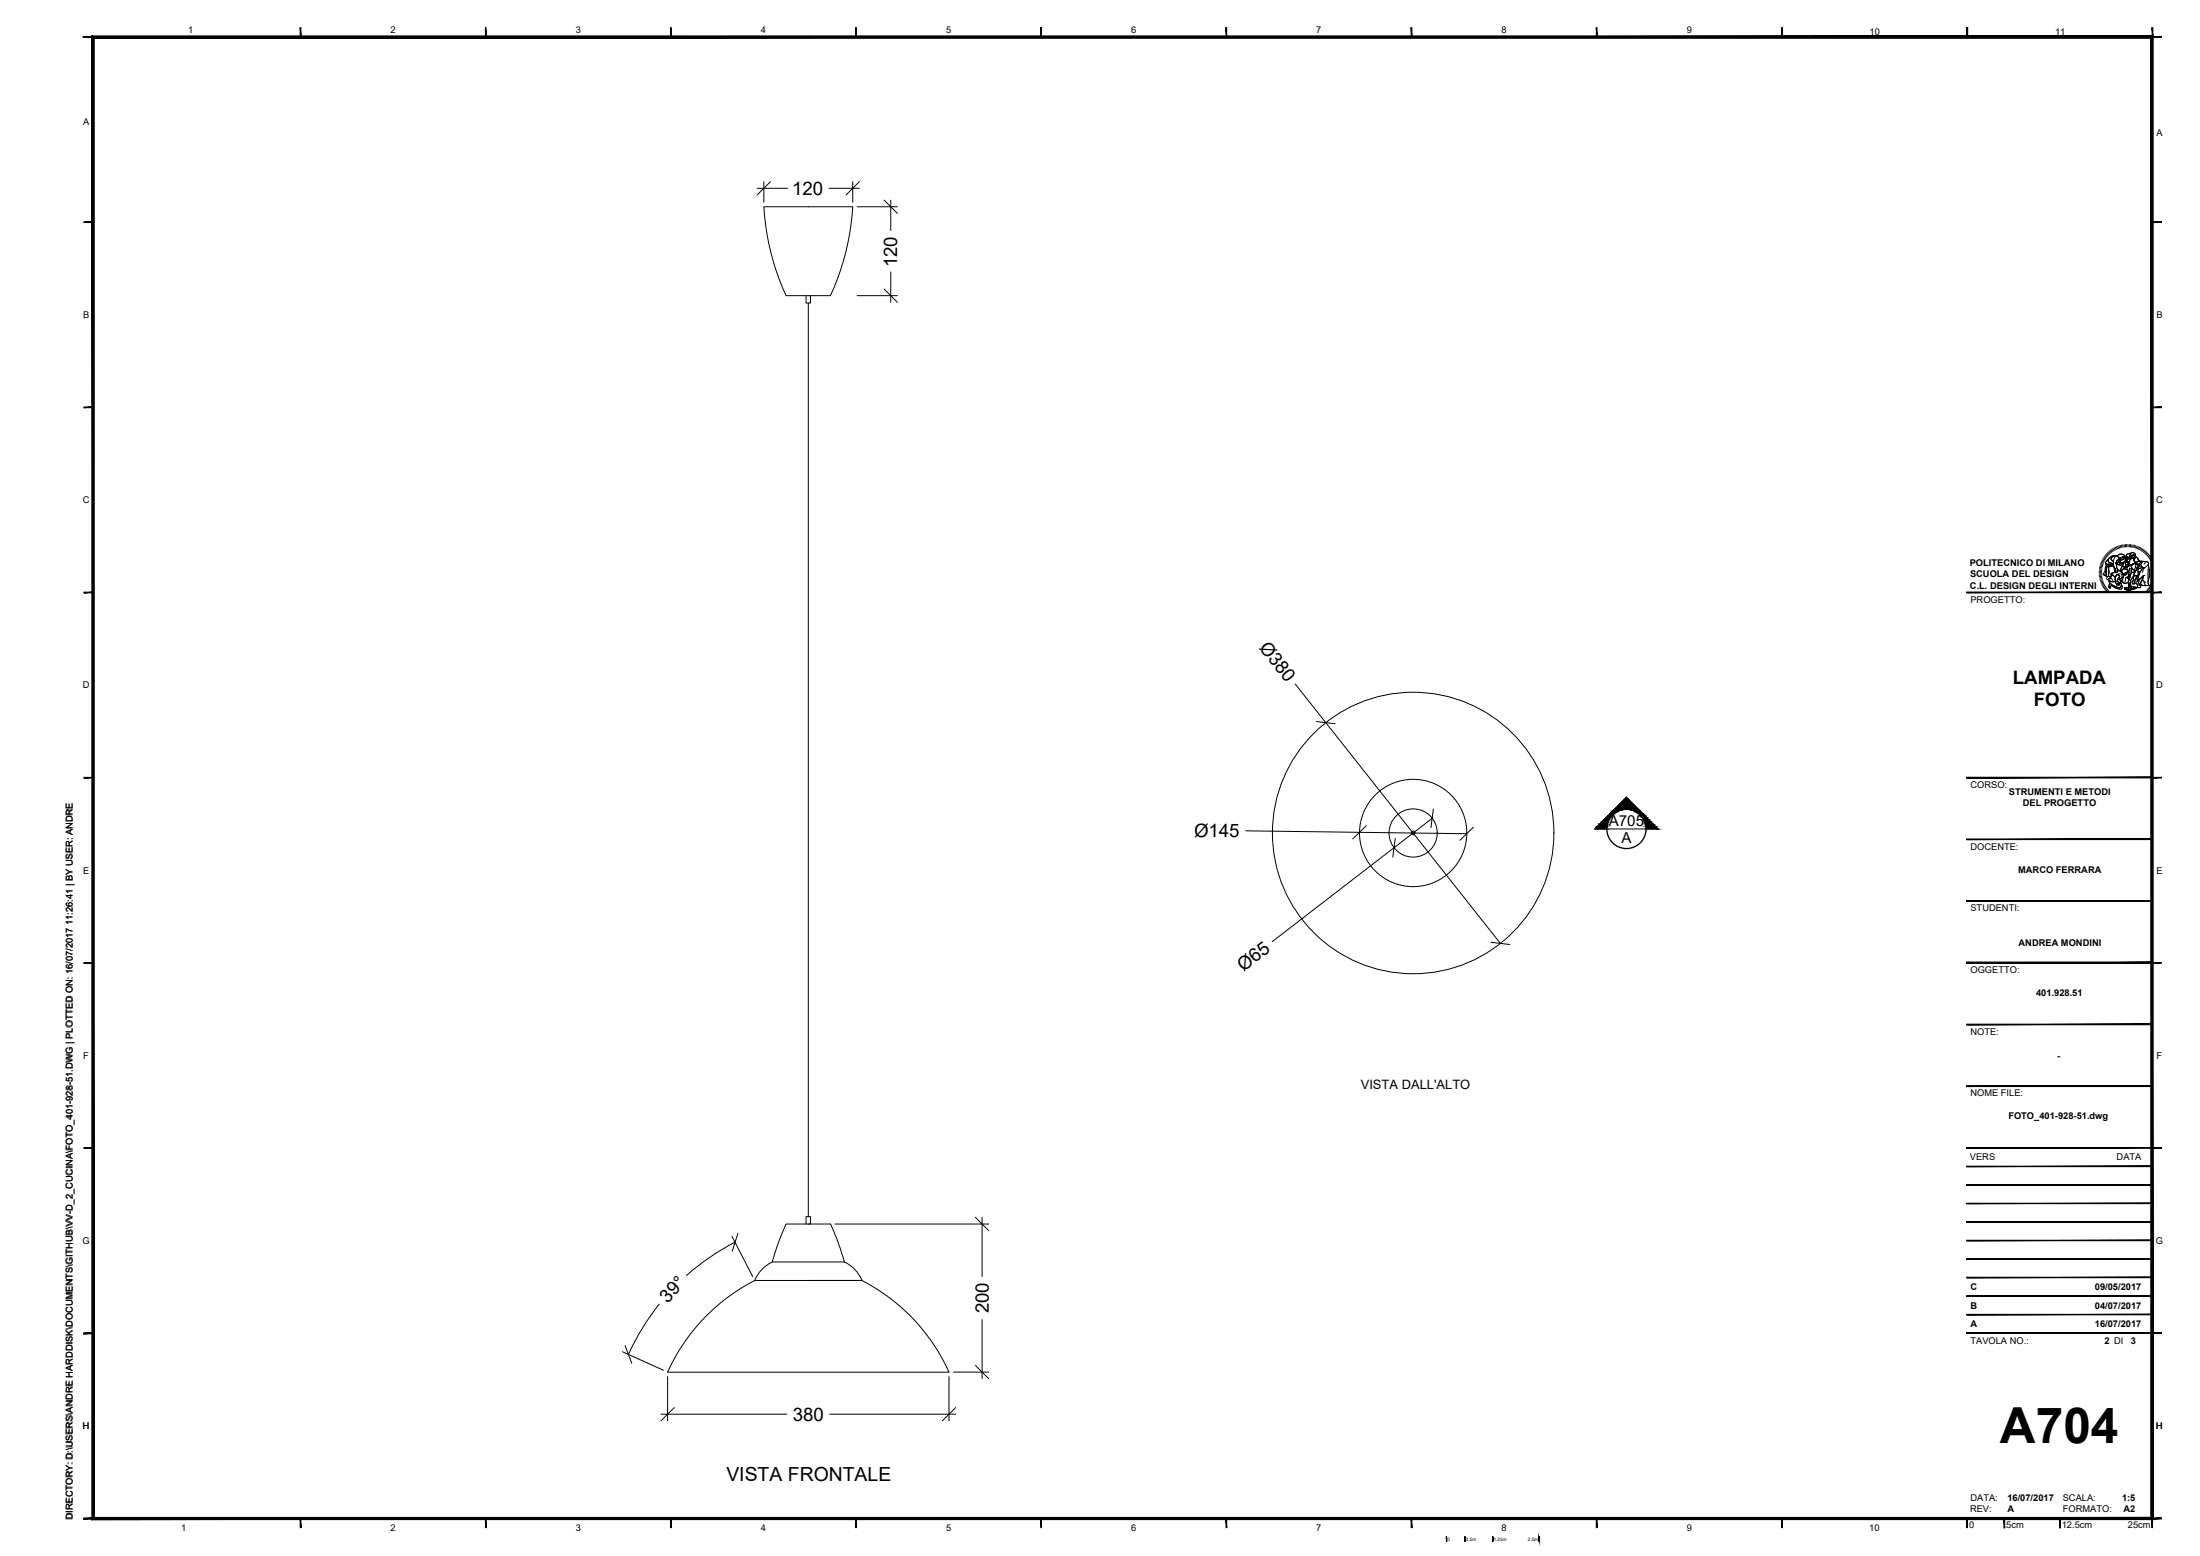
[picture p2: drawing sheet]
<svg xmlns="http://www.w3.org/2000/svg" width="594mm" height="420mm" viewBox="0 0 594 420" stroke-linecap="round" stroke-linejoin="round" font-family="sans-serif">
<!-- layer: Layer1 -->
<g fill="none" stroke="#000" stroke-width=".27">
<path d="M206.3 55.8h24a66.8 66.8 0 0 1-6 24h-12a67.4 67.4 0 0 1-6-24zM217.7 79.8v2h1.2v-2M218.3 81.8v246.7M212.3 330.5h12l2.1 5.1 1.6 5.2h-19.5l2.1-6.3zM217.7 330.5v-2h1.2v2h-.6M203.8 345.8h28.9h-14.4M208.6 340.8a9.4 9.4 0 0 0-4.8 5M228 340.8a9.4 9.4 0 0 1 4.8 5 51.8 51.8 0 0 1 23.5 24.7h-76a51.8 51.8 0 0 1 23.5-24.7"/>
<circle cx="381.6" cy="224.9" r="38"/>
<circle cx="381.6" cy="224.9" r="14.5"/>
<circle cx="381.6" cy="224.9" r="6.5"/>
<circle cx="381.6" cy="224.9" r=".5"/>
</g>
<!-- layer: G-ANNO-LOGO -->
<g fill="none" stroke="#000" stroke-width=".27">
<path d="M566.8 154.3h.7M566.8 154.6h.7M566.9 153.9l.7 .1M566.9 153.6l.7 .1M567 153.2l.6 .2M567.1 152.9l.6 .1M567.1 152.5l.7 .2M567.2 152.2l.7 .2M567.4 151.8l.6 .3M567.5 151.5l.6 .3M567.5 155h-.7M567.5 155.3h-.6"/>
<path d="M567.6 155.6l-.7 .1M567.6 155.9l-.6 .2M567.7 151.2l.6 .3M567.7 156.3l-.7 .1M567.8 156.6l-.7 .1M567.8 150.9l.6 .3M567.9 156.9l-.7 .2M568 157.2l-.6 .2M568 150.6l.6 .3M568.1 157.5l-.6 .3M568.2 150.3l.6 .4M568.3 157.8l-.7 .3"/>
<path d="M568.4 158.1l-.6 .3M568.4 150l.6 .4M568.6 158.3l-.6 .4M568.7 149.7l.5 .5M568.7 152.3h.8a.75 .75 0 0 0 1.2-.1v.2a.33 .33 0 0 1 0 .4 .33 .33 0 0 1-.5 .1l-1.4-.2zM568.7 152.3l.1 .4M568.7 158.6l-.5 .4M568.9 149.4l.5 .5M568.9 152.8l-.6 2.3a.22 .22 0 0 0-.1 .3 .22 .22 0 0 0 .4 .1M568.9 158.9l-.5 .4M569 151.3l.4-.3-.1 .6 .2 .2 1.1 .4a.67 .67 0 0 1-1.1 .1 .61 .61 0 0 1-.9-.4zM569.2 152.8l.4 .1-.2 .6v2.1l-.3 .1-.5-.3 .2-.6 .1-1.5z"/>
<path d="M569.2 149.2l.4 .5M569.2 159.1l-.6 .5M569.2 152.8l-.3 .5-.1 1.6-.2 .6 .7 .2M569.3 151l-.5 .6a.42 .42 0 0 0-.2 .5 .42 .42 0 0 0 .5 .3l.4-.1a.72 .72 0 0 0 1.1-.1h.1M569.4 159.4l-.5 .4M569.4 148.9l.4 .6M569.4 156.4l.2 .4 .4 .2 1.2-.1M569.5 150.8l.6-.6 1.3-.1a.98 .98 0 0 0-1.3 1l.6 .3-.1 .9-1.2-.6zM569.6 156.8l.9 .3a.62 .62 0 0 1 1 .4l.1 .4 .2-.2 .2 .4-.1-.6 .3 .4-.1-.4 .4 .1-.8-.6 .3-.8 .4 .2 .5 1.5a.76 .76 0 0 1-1.1 .7l-1.7-.8-.5-.5zM569.6 156.8v.5l.7 .6 2 1M569.6 159.6l-.5 .5M569.6 152.9h.6a.88 .88 0 0 1 1 .7l.1 .9-.5 .2a.45 .45 0 0 0-.6 .1 .45 .45 0 0 0 .1 .6l-.2 .1a.39 .39 0 0 1-.3 .3 .39 .39 0 0 1-.4-.3v-2z"/>
<path d="M569.6 152.9l-.2 .6v2.1M569.7 148.7l.4 .5M569.7 157.4l.8 .7 1.2 .5a.81 .81 0 0 0 1.1-.5l.3 .2a.66 .66 0 0 1-.3 .8 .66 .66 0 0 1-.8-.1l-1.3-.6a.48 .48 0 0 0-.5-.3 .48 .48 0 0 0-.4 .4l.2 .1-.1 .2h-.3a.86 .86 0 0 1 0-1.2zM569.7 157.4l-.1 .3a.76 .76 0 0 0 0 1.1h.3l-.1-.5a.97 .97 0 0 1 1.3 .4l.6 .2a.85 .85 0 0 0 1.4-.1l-.2-.8M569.8 159.8l-.4 .5M569.9 155.9l-.3-.2a.44 .44 0 0 0-.7 .2 .44 .44 0 0 0 .3 .6l.5-.4 .4 .1 .5 .5M570 148.5l.4 .5M570 155.6l.5-.3a1.12 1.12 0 0 1 .6 1.7l-.8 .1a.72 .72 0 0 1-.9-.8l.6-.2zM570.1 154.9l1.2-.4 .3 .1 .2-.4 .5-.1 .7 .3 .4 .7a1.12 1.12 0 0 1-1.4 1.1l.1-.3a.33 .33 0 0 0 .3-.4 .33 .33 0 0 0-.4-.3h-.3l-.5 .7-.7-.6a.29 .29 0 0 1-.4 0 .29 .29 0 0 1 0-.4zM570.3 150.5l.4-.3a.82 .82 0 0 1 1.3 .2 .82 .82 0 0 1-.4 1.2 .91 .91 0 0 0 0 1.2 1 1 0 0 0 .7 1.3l-.5 .1-.2 .4-.3-.2 .1-.4-.7-1.5v-1.1a.54 .54 0 0 1-.6-.3 .54 .54 0 0 1 .2-.6zM570.3 148.3l.3 .6M570.4 155.2l.8 .7"/>
<path d="M570.5 155.3a.6 .6 0 0 0-.5 .8M570.5 148.1l.4 .6M570.7 152.8h-1.5a.58 .58 0 0 0-.6 .2 .58 .58 0 0 0-.1 .6l-.1 .6-.5 .8 .3 .3M570.9 147.9l.3 .6M570.9 153.2l.2 1.4M571.1 150.4l-.4 1.1 .1 1.4 .4 .7 .1 .8 .2 .2h.2l.2-.5h.4l-.1-.1a1 1 0 0 1-.7-1.4 1.23 1.23 0 0 1 .5-1.6 .75 .75 0 0 0-.1-.7 .75 .75 0 0 0-.8-.2l-1 .1-.7 .7-.1 .6 .2 .3 1.1 .4M571.2 147.8l.3 .6M571.3 154.5l-.5 .2a.45 .45 0 0 0-.6 .1 .45 .45 0 0 0 .1 .6M571.4 150.1a.98 .98 0 0 0-1.3 1l.6 .3M571.5 147.6l.3 .6M571.6 151.5l.4-.3 .6-.2-.1 .6-1.2 .5zM571.6 155.2a.5 .5 0 0 1 .6 .1 .5 .5 0 0 1 .1 .5l-.2 .1-.4 1.1 .8 .6-.4-.1 .1 .4-.3-.4 .1 .6-.2-.4-.2 .2-.1-.4a2.04 2.04 0 0 1 .1-2.3z"/>
<path d="M571.6 155.2a.44 .44 0 0 1 .6 .1 .44 .44 0 0 1 0 .6l-.5 1.1 .8 .7-.4-.2 .1 .4-.3-.4 .1 .6-.2-.4-.2 .2-.1-.4a2.04 2.04 0 0 1 .1-2.3zM571.6 152l.8-.3 .3 .2a.33 .33 0 0 0-.4 .2 .33 .33 0 0 0 .2 .4h-.6zM571.6 152l.2 .4 .7 .1M571.8 150.2l.6-.6 .8 .1 .5 .3a.26 .26 0 0 1 .1 .4 .26 .26 0 0 1-.4-.1l-.2-.1-.6 .5-.5-.2M571.8 147.5l.3 .6M571.9 149.9l1.1-.3 .8 .5-.1 .4-.5-.3-.5 .5-.5-.1a.36 .36 0 0 1-.3-.2 .36 .36 0 0 1 0-.4zM572.1 150.5l.6 .2 .6-.5 .3 .3-.2 .5-.4 .2-.4-.2-.6 .2zM572.2 147.4l.2 .6M572.3 154.1l.6 .2 .4 .6 .1 .7-.4 .4M572.4 156.4l.5 1.6-.4 .6h-.6M572.4 152h.8l-.2 .1-.1 .5a.4 .4 0 0 1-.5-.1 .4 .4 0 0 1 0-.5zM572.4 151.7l.3 .2"/>
<path d="M572.5 151.4v.2l-1.1 .5M572.5 154.9l-.8 .2M572.5 147.3l.2 .6M572.6 151.1l-.4 .5M572.7 154.6l.7 .5M572.8 152a.37 .37 0 0 0-.5 .4 .37 .37 0 0 0 .6 .2l.1-.5 .2-.1-.6 .1M572.8 155.1a.7 .7 0 0 1 .2 .9 .7 .7 0 0 1-1 .2M572.9 154l.6-.4h.6l.5 .4a.29 .29 0 0 1 .2 .5 .29 .29 0 0 1-.5 0l-1.1 .5zM572.9 156.9l.8 .7M572.9 154.3v-.3l.6-.4 .9 .2 .2 .3a.24 .24 0 0 1 .2 .3 .24 .24 0 0 1-.3 .2l-1.2 .3M572.9 147.2l.1 .6M573.1 151v.1"/>
<path d="M573.2 150.6l.1 .1M573.2 156.3v.9M573.2 152.9a1.24 1.24 0 0 0-.5 1.3M573.2 147.1l.1 .7M573.2 150.7h.1M573.3 154.9l1.2-.4-.2 .5-.4 .3-.5-.2zM573.3 154.9l.6 .4 .4-.3 .1-.4a.29 .29 0 0 0 .3-.2 .29 .29 0 0 0-.1-.3l-.2-.3-1-.2-.5 .7-.2-.1 .2-1.1 .3-.2 .2 .2h1.1l.5-.4v-.3l.6 .2 .1 1.1a.57 .57 0 0 0-.1 .9l-.3 .6-.5 .3-.1 .4h-.4l.6 .2-.1 .4 .2-.2-.1 .3a.74 .74 0 0 1-.7 .9l-.5 .1-.8-.7 .3-.6 .2-1.1M573.3 155.7l-.3 1-.4 .4M573.6 150.8l.8-.1v-.1l.1 .1a.33 .33 0 0 1-.1 .4 .33 .33 0 0 1-.4-.1zM573.6 150.5l-.2 .5-.4 .2-.4-.2-.6 .2M573.6 147.1l.1 .6M573.6 151.6l.7-.2 .3 .2 .4 .9-.2 .3a.24 .24 0 0 1-.2-.2 .24 .24 0 0 1 .2-.2l-.1-.5-.4-.4a.43 .43 0 0 0-.5 .2 .43 .43 0 0 0 .2 .6v.8h-.6l-.3-.3z"/>
<path d="M573.7 158.8l1.9-.5 1.2 .3-2 .6zM573.7 158.8l1.1 .4v.3l-1.1-.4zM573.9 151.6l.4-.1 .4 .4v.8l-.2 .4h-.5zM573.9 147l.1 .7M574 150.6a.39 .39 0 0 1 .5-.3 .39 .39 0 0 1 .2 .6h-.1M574 155.1h.1M574 150.4a.42 .42 0 0 1 .6 0 .42 .42 0 0 1 .1 .5l-.3-.3v.1l-.4-.1zM574 156l-.3 1.6 1-.2M574.1 154.7l.1 .1M574.1 155h.1M574.1 154.8h.1M574.2 151.8h.1"/>
<path d="M574.3 151.8l-.2 .1M574.3 147v.7M574.4 150.7l-.3-.1-.5 .2 .6 .3 .4-.1-.2-.4v.2M574.4 155.8l.3 .1 .2-.6 .4-.1-.5 1.3 .1-.4h-.3zM574.4 153.1v.7M574.5 154.6l-.2 .4-.4 .3-.5-.3M574.5 151.6l.2 .3-.1 .1M574.6 151.8l-.3-.3a.46 .46 0 0 0-.5 .3 .46 .46 0 0 0 .2 .5 .46 .46 0 0 1 0 .7 .46 .46 0 0 1-.7 0 .46 .46 0 0 1 .1-.6l.4-.9 .5-.1 .5 .5 .2 .8-.3 .1-.1-.3M574.6 147v.7M574.7 152.1l-.2 .1M574.7 152a.41 .41 0 0 1-.1 .5 .41 .41 0 0 1-.5 0l-.1-.1M574.7 152.8l-.2 .2-.5 .1"/>
<path d="M574.8 159.2l2-.6v.3l-2 .6zM574.8 159.2v.3M574.8 150.8l.2-.1 .1 .4-.2 .9M574.9 155.4h.1M574.9 156l-.1 .5 .2-.2M574.9 150.4l.1 .4M575 152.4l-.2-.5 .3-.7-.4-.7a.51 .51 0 0 1-.5-.6 .51 .51 0 0 1 .7-.4 .26 .26 0 0 1 .4 0 .26 .26 0 0 1-.1 .4v1.1l.2-.1v-.4a.41 .41 0 0 0 .3 .3 .41 .41 0 0 0 .5-.1l-.1 .6 .1 .1 .1-.2 .4 .7-1.1 .7M575 147v.7M575 155.7l-.1 .3-.1-.3M575.1 153.4l-.2 1.3M575.1 152.6l.4 .2M575.1 157.4h.2l.1 1-.2-.5-.4 .7z"/>
<path d="M575.2 154.6l-.4 .3v.5M575.3 155.2l-.4 .1-.2 .6h-.4l.5 .2M575.3 153.5l-.4 .8M575.4 147l-.1 .7M575.4 149.5h-.6a.57 .57 0 0 0-.5 .7M575.5 150.5l.2 .3 .5-.1M575.5 149.3h.7l.4 .4v.8l-.4 .9v-.7l.2-.5-.2-.5-.6 .2-.2 1-.2 .1-.1-.9zM575.5 149.3l.6-.1 .5 .5v.8l-.4 .9v-.7l.2-.5-.2-.5-.6 .2-.2 1-.2 .1-.1-.9zM575.6 152.6l.9-.5 .6 .2a.46 .46 0 0 1 .5 .2 .46 .46 0 0 1 0 .6l-.8 .9-.5 .1-.7-.8zM575.6 154.6l.9-.1-.4 1-.7 1.2v.6l-.3 .1-.2 .6-.2-.9zM575.6 150.2l.2 .1M575.6 154.6l-.9 2.5 .2 .9-.1 .9 .4-1 .3 .9-.2-1.4-.4 .6"/>
<path d="M575.6 149.9l.6-.2 .2 .5-.2 .5a.46 .46 0 0 1-.7-.1 .46 .46 0 0 1 .1-.7zM575.7 150.7h.1M575.7 153.6v.1a.57 .57 0 0 0-.1 .9l1-.2 .4-.6M575.7 147.1l-.1 .7M575.7 150.3h.1M575.8 150.6h.1M576.1 147.2l-.2 .6M576.1 150.4l.2 .1M576.1 155.5l.8-.1-.5 1.8a.29 .29 0 0 1 .1 .4 .29 .29 0 0 1-.4 .1l-.3-.3zM576.1 150.4v.1M576.3 151.2l.4 .7M576.4 153.7h.1"/>
<path d="M576.4 152.1l1-.5h.9l-.7 .9zM576.4 147.2l-.2 .7M576.5 154.5l-.4 1-.7 1.2-.1 .8M576.5 153.6l-.3 .1M576.6 150.2l.5 .4 .7 .9a1.08 1.08 0 0 1-1.4 .1zM576.6 150.2l.6 .5 .3 .5M576.6 153.9l-.1 .1M576.7 147.3l-.1 .7M576.8 158.6v.3l-2 .6-1.1-.4v-.3l1.1 .4 2-.6-1.2-.2-1.9 .4M576.9 155.4l-.5 1.7a.3 .3 0 0 1 .2 .5 .3 .3 0 0 1-.5 .1l-.3-.1 .3-2M577.1 153.6a.21 .21 0 0 1 .4 0 .21 .21 0 0 1-.1 .3v1a.45 .45 0 0 1-.1 .5 .45 .45 0 0 1-.6 0l-.6 .1 .4-1.1zM577.1 147.4l-.2 .7"/>
<path d="M577.2 153.3l-.1 .4M577.2 152.3l.3 .1 .2 .3M577.2 151.1l.5 .4M577.3 155.4l-1.2 .1M577.3 156.8l-.1 .2 .3 .2M577.4 153.6v1.6l-.6 1.5 .2 1 .2 .3M577.4 147.6l-.2 .6M577.6 156.5l1.1-1-.1 .7-.8 1.5 .3 .7-.5 .3a.36 .36 0 0 1-.5-.2 .36 .36 0 0 1 .2-.5zM577.6 152.5l.1-.2a1.03 1.03 0 0 1 1.6-.6h.3a.54 .54 0 0 1 .6 .3 .54 .54 0 0 1-.3 .7l-.4 .3a1.09 1.09 0 0 1-1.8-.3M577.7 152.7l-.9 1.3-.5 .1-.6-.6-.1-.5 .4-.6 .5-.1a.31 .31 0 0 1 .3 .2 .31 .31 0 0 1-.2 .4v.5l.5-.2 .2-.3-.1-.6-.9-.2-.7 .5v.5M577.7 154.3v.6M577.7 147.7l-.2 .6"/>
<path d="M578.1 147.9l-.4 .6M578.1 153.5l-.8 .1M578.2 157.7l.6 .4M578.4 148.1l-.4 .5M578.4 151.6h-1l-1 .5M578.5 156.5l.9 .9M578.6 151.6l.8 .2a.52 .52 0 0 1 .6 .1 .52 .52 0 0 1 0 .6l.4 1.5-.1 1.8a2.06 2.06 0 0 0 0 2.3h-2a.29 .29 0 0 1-.4-.1 .29 .29 0 0 1 0-.4l.7-1.4 .1-.7-1.5 1.4 .1-.4a5.1 5.1 0 0 1 1.4-3l.4-.1a.91 .91 0 0 1-1-.7 .91 .91 0 0 1 .5-1.1zM578.6 153.5a6.6 6.6 0 0 0-1.4 3.4l1.5-1.4 .5-.1M578.7 151.6a.92 .92 0 0 0-.6 1 .92 .92 0 0 0 1 .8M578.7 148.3l-.4 .5M578.7 155.5l-.1 .9-.8 1.3 .3 .8-.5 .2a.36 .36 0 0 1-.5-.2 .36 .36 0 0 1 .2-.5l.3-1.5M578.8 153.5l-.2 1"/>
<path d="M579 157a1.03 1.03 0 0 0 .6 1.1M579 148.4l-.4 .6M579.1 160l.4 .5M579.2 152l-.2 .3M579.3 148.7l-.5 .5M579.3 159.7l.5 .5M579.5 159.5l.5 .5M579.5 148.9l-.4 .5M579.8 159.3l.5 .4M579.8 149.1l-.5 .5M579.9 159l.6 .4M580 153.6l.1 3.4"/>
<path d="M580.1 149.4l-.5 .4M580.1 152.5l.3 2.1-.2 1.9a1.42 1.42 0 0 0 .1 1.6h-2.4M580.2 158.8l.5 .4M580.3 149.6l-.5 .5M580.3 158.5l.6 .4M580.5 149.9l-.5 .4M580.5 158.2l.6 .4M580.7 157.9l.6 .4M580.7 150.2l-.5 .4M580.8 157.6l.6 .3M580.9 150.5l-.5 .4M580.9 157.4l.7 .2"/>
<path d="M581.1 157l.6 .3M581.1 150.8l-.6 .4M581.2 156.7l.6 .2M581.3 156.4l.6 .2M581.3 151.1l-.6 .3M581.3 156.1l.7 .2M581.4 155.8l.7 .1M581.4 151.4l-.6 .3M581.4 155.5h.7M581.5 155.1l.6 .1M581.5 154.9h.7M581.6 151.8l-.6 .2"/>
<path d="M581.7 152.1l-.6 .2M581.8 152.4l-.6 .2M581.9 152.8l-.6 .2M582 153.1l-.7 .2M582.1 153.5l-.7 .1M582.1 153.8l-.7 .1M582.1 154.2h-.6M582.2 154.5l-.7 .1M570.1 160l-.5 .6M570.3 160.3l-.4 .5M570.6 160.4l-.4 .6M570.9 160.6l-.4 .6"/>
<path d="M571.1 160.8l-.3 .6M571.4 160.9l-.3 .6M571.7 161.1l-.2 .6M572 161.2l-.2 .6M572.3 161.3l-.2 .6M572.6 161.4l-.1 .7M573 161.5l-.2 .6M573.3 161.5l-.1 .7M573.6 161.6l-.1 .7M573.9 161.6v.7M574.3 161.6l-.1 .7M574.6 161.6v.7"/>
<path d="M574.9 161.6l.1 .7M575.2 161.6l.1 .7M575.5 161.6l.1 .6M575.9 161.5l.1 .7M576.2 161.4l.1 .7M576.5 161.4l.2 .6M576.8 161.2l.2 .7M577.1 161.1l.3 .7M577.4 161l.3 .6M577.7 160.9l.3 .6M578 160.7l.3 .6M578.3 160.5l.3 .6"/>
<path d="M578.5 160.4l.4 .5M578.8 160.2l.4 .5"/>
</g>
<!-- layer: G-ANNO-TTLB -->
<g fill="#fff" stroke="#fff" stroke-width=".27">
<path d="M556.1 160l30.7 4.3-5.7-4.3zM556.1 160l30.7 4.3h-30.7z"/>
<path d="M581.1 145.4h5.7l-5.7 14.6zM586.8 145.4l-5.7 14.6 5.7 4.3z"/>
</g>
<path d="M556.1 160h25v-14.6h5.7v18.9h-30.7z" fill="none" stroke="#fff" stroke-width=".27"/>
<g fill="#000" stroke="#000" stroke-width=".27">
<path d="M22.4 10.1h2.5v-.2zM22.4 9.9h2.5l-2.5 .2z"/>
<path d="M24.8 9.8l.5 400v-399.5zM24.8 9.8l.5 400-.5 .5zM25.3 409.8l-.5 .5 556-.5zM24.8 410.3l556-.5 .5 .5zM580.8 10.3v399.5l.5 .5zM580.8 10.3l.5-.5v400.5zM25.3 10.3h555.5l.5-.5zM24.8 9.8h556.5l-556 .5z"/>
<path d="M24.9 9.7l.5 400v-399.5zM24.9 9.7l.5 400-.5 .5zM24.9 410.2l556-.5h-555.5zM24.9 410.2l556-.5 .5 .5zM580.9 10.2v399.5l.5 .5zM580.9 10.2l.5-.5v400.5zM25.4 10.2h555.5l.5-.5zM24.9 9.7h556.5l-556 .5z"/>
<path d="M81.1 7.5l.2 2.5v-2.5zM81.1 7.5l.2 2.5h-.2z"/>
<path d="M131.1 7.5l.2 2.5v-2.5zM131.1 7.5l.2 2.5h-.2z"/>
<path d="M181.1 7.5l.2 2.5v-2.5zM181.1 7.5l.2 2.5h-.2z"/>
<path d="M231.1 7.5l.1 2.5v-2.5zM231.1 7.5l.1 2.5h-.1z"/>
<path d="M281.1 7.5l.1 2.5v-2.5zM281.1 7.5l.1 2.5h-.1z"/>
<path d="M331.1 7.5l.2 2.5v-2.5zM331.1 7.5l.2 2.5h-.2z"/>
<path d="M381.1 7.5l.2 2.5v-2.5zM381.1 7.5l.2 2.5h-.2z"/>
<path d="M431.1 7.5l.1 2.5v-2.5zM431.1 7.5l.1 2.5h-.1z"/>
<path d="M481.1 7.5l.1 2.5v-2.5zM481.1 7.5l.1 2.5h-.1z"/>
<path d="M481.1 7.5l.1 2.5v-2.5zM481.1 7.5l.1 2.5h-.1z"/>
<path d="M531.1 7.5l.1 2.5v-2.5zM531.1 7.5l.1 2.5h-.1z"/>
<path d="M531.2 7.5l.1 2.5v-2.5zM531.2 7.5l.1 2.5h-.1z"/>
<path d="M531.2 7.5l.1 2.5v-2.5zM531.2 7.5l.1 2.5h-.1z"/>
<path d="M581.2 7.5l.1 2.5v-2.5zM581.2 7.5l.1 2.5h-.1z"/>
<path d="M581.2 10.1h2.4v-.2zM581.2 9.9h2.4l-2.4 .2z"/>
<path d="M22.7 60.1h2.5v-.2zM22.7 59.9h2.5l-2.5 .2z"/>
<path d="M581.2 60.1h2.4v-.2zM581.2 59.9h2.4l-2.4 .2z"/>
<path d="M22.7 110.1h2.5v-.2zM22.7 109.9h2.5l-2.5 .2z"/>
<path d="M581.2 110.1h2.4v-.2zM581.2 109.9h2.4l-2.4 .2z"/>
<path d="M22.7 160.1h2.5v-.2zM22.7 159.9h2.5l-2.5 .2z"/>
<path d="M531.1 160h50v-.1zM531.1 159.9h50l-50 .1z"/>
<path d="M581.2 160.1h2.4v-.2zM581.2 159.9h2.4l-2.4 .2z"/>
<path d="M22.7 210.1h2.5v-.2zM22.7 209.9h2.5l-2.5 .2z"/>
<path d="M531.1 210.1h50v-.2zM531.1 209.9h50l-50 .2z"/>
<path d="M581.2 210.1h2.4v-.2zM581.2 209.9h2.4l-2.4 .2z"/>
<path d="M531.1 226.7h50v-.2zM531.1 226.5h50l-50 .2z"/>
<path d="M531.1 243.2v.2l50-.2zM531.1 243.4l50-.2v.2z"/>
<path d="M531.1 259.9v.2l50-.2zM531.1 260.1l50-.2v.2z"/>
<path d="M531.1 259.9v.2l50-.2zM531.1 260.1l50-.2v.2z"/>
<path d="M531.1 259.9v.2l50-.2zM531.1 260.1l50-.2v.2z"/>
<path d="M531.1 259.9v.2l50-.2zM531.1 260.1l50-.2v.2z"/>
<path d="M531.1 243.4h50v-.2zM531.1 243.2h50l-50 .2z"/>
<path d="M22.7 260.1h2.5v-.2zM22.7 259.9h2.5l-2.5 .2z"/>
<path d="M531.1 276.5v.2l50-.2zM531.1 276.7l50-.2v.2z"/>
<path d="M581.2 260.1h2.4v-.2zM581.2 259.9h2.4l-2.4 .2z"/>
<path d="M531.1 293.2v.2l50-.2zM531.1 293.4l50-.2v.2z"/>
<path d="M531.1 293.2v.2l50-.2zM531.1 293.4l50-.2v.2z"/>
<path d="M22.7 310.1h2.5v-.2zM22.7 309.9h2.5l-2.5 .2z"/>
<path d="M531.1 319.9h50zM531.1 320l50-.1z"/>
<path d="M531.1 314.9h50zM531.1 315l50-.1z"/>
<path d="M531.1 309.9v.1l50-.1zM531.1 310l50-.1v.1z"/>
<path d="M581.2 310.1h2.4v-.2zM581.2 309.9h2.4l-2.4 .2z"/>
<path d="M531.1 339.9h50zM531.1 340l50-.1z"/>
<path d="M531.1 334.9h50zM531.1 335l50-.1z"/>
<path d="M531.1 329.9h50zM531.1 330l50-.1z"/>
<path d="M531.1 324.9h50zM531.1 325l50-.1z"/>
<path d="M531.1 359.9v.1l50-.1zM531.1 360l50-.1v.1z"/>
<path d="M531.1 359.9v.1l50-.1zM531.1 360l50-.1v.1z"/>
<path d="M531.1 354.9h50zM531.1 355l50-.1z"/>
<path d="M531.1 349.9h50zM531.1 350l50-.1z"/>
<path d="M531.1 344.9h50zM531.1 345l50-.1z"/>
<path d="M22.6 360.2h2.5v-.2zM22.6 360h2.5l-2.5 .2z"/>
<path d="M22.7 360.1h2.5v-.2zM22.7 359.9h2.5l-2.5 .2z"/>
<path d="M581.1 360h2.5v-.1zM581.1 359.9h2.5l-2.5 .1z"/>
<path d="M581.1 360h2.5v-.1zM581.1 359.9h2.5l-2.5 .1z"/>
<path d="M581.2 360.1h2.4v-.2zM581.2 359.9h2.4l-2.4 .2z"/>
<path d="M22.6 410.2h2.5v-.2zM22.6 410h2.5l-2.5 .2z"/>
<path d="M22.7 410.1h2.5v-.2zM22.7 409.9h2.5l-2.5 .2z"/>
<path d="M81.1 410l.2 2.5v-2.5zM81.1 410l.2 2.5h-.2z"/>
<path d="M131.1 410l.2 2.5v-2.5zM131.1 410l.2 2.5h-.2z"/>
<path d="M181.1 410l.2 2.5v-2.5zM181.1 410l.2 2.5h-.2z"/>
<path d="M231.1 410l.1 2.5v-2.5zM231.1 410l.1 2.5h-.1z"/>
<path d="M281.1 410l.1 2.5v-2.5zM281.1 410l.1 2.5h-.1z"/>
<path d="M331.1 410l.2 2.5v-2.5zM331.1 410l.2 2.5h-.2z"/>
<path d="M381.1 410l.2 2.5v-2.5zM381.1 410l.2 2.5h-.2z"/>
<path d="M390.6 415l.1 1.2zM390.6 415l.1 1.2z"/>
<path d="M395.6 415v1.2zM395.6 415v1.2z"/>
<path d="M403.1 415l.1 1.2zM403.1 415l.1 1.2z"/>
<path d="M415.5 415l.2 1.2v-1.2zM415.5 415l.2 1.2h-.2z"/>
<path d="M431.1 410l.1 2.5v-2.5zM431.1 410l.1 2.5h-.1z"/>
<path d="M481.1 410l.1 2.5v-2.5zM481.1 410l.1 2.5h-.1z"/>
<path d="M531.1 410l.1 2.5v-2.5zM531.1 410l.1 2.5h-.1z"/>
<path d="M541.1 410.1l.2 2.5v-2.5zM541.1 410.1l.2 2.5h-.2z"/>
<path d="M556.2 409.8l.1 2.5v-2.5zM556.2 409.8l.1 2.5h-.1z"/>
<path d="M556.2 410.1l.1 2.5v-2.5zM556.2 410.1l.1 2.5h-.1z"/>
<path d="M581.1 410l.1 2.5v-2.5zM581.1 410l.1 2.5h-.1z"/>
<path d="M581.1 410.2h2.5v-.2zM581.1 410h2.5l-2.5 .2z"/>
<path d="M581.2 410.1h2.4v-.2zM581.2 409.9h2.4l-2.4 .2z"/>
</g>
<!-- layer: A-PRSP-1 -->
<g fill="#000" stroke="#000" stroke-width=".27">
<path d="M439.2 215.3l3.2 3.2h-6.5z"/>
<path d="M434.7 219.8l.6 .4 .5-.4zM434.7 219.8l.6 .4h-1z"/>
<path d="M435.1 219.4l.7 .4 .6-.4zM435.1 219.4l.7 .4h-1.1z"/>
<path d="M435.4 219l1 .4 .5-.4zM435.4 219l1 .4h-1.3z"/>
<path d="M435.7 218.8l1.2 .2 .7-.2zM435.4 219l.3-.2 1.2 .2z"/>
<path d="M435.9 218.6l1.7 .2 .6-.2zM435.9 218.6l1.7 .2h-1.9z"/>
<path d="M435.9 218.5h2.9zM435.9 218.5l2.3 .1z"/>
<path d="M439.5 218.5l3 .1zM439.5 218.5l3 .1z"/>
<path d="M440.2 218.6l2.5 .2-.2-.2zM440.2 218.6l2.5 .2z"/>
<path d="M440.8 218.8l2.1 .2-.2-.2zM440.8 218.8l2.1 .2h-1.4z"/>
<path d="M441.5 219l1.8 .4-.4-.4zM441.5 219l1.8 .4h-1.3z"/>
<path d="M442 219.4l1.6 .4-.3-.4zM442 219.4l1.6 .4h-1z"/>
<path d="M442.6 219.8l1.5 .4-.5-.4zM442.6 219.8l1.5 .4h-1.1z"/>
<path d="M431.4 223.2l2.5 .6v-.6zM431.4 223.2l2.5 .6h-3.2z"/>
<path d="M432 222.5l1.9 .7 .2-.7zM432 222.5l1.9 .7h-2.5z"/>
<path d="M432.6 221.9l1.5 .6 .2-.6zM432.6 221.9l1.5 .6h-2.1z"/>
<path d="M433.2 221.3l1.1 .6 .3-.6zM433.2 221.3l1.1 .6h-1.7z"/>
<path d="M433.8 220.7l.8 .6 .3-.6zM433.2 221.3l.6-.6 .8 .6z"/>
<path d="M434.3 220.2l.6 .5 .4-.5zM434.3 220.2l.6 .5h-1.1z"/>
<path d="M443 220.2l1.6 .5-.5-.5zM443 220.2l1.6 .5h-1.1z"/>
<path d="M443.5 220.7l1.7 .6-.6-.6zM443.5 220.7l1.7 .6h-1.4z"/>
<path d="M443.8 221.3l1.9 .6-.5-.6zM443.8 221.3l1.9 .6h-1.6z"/>
<path d="M444.1 221.9l2.3 .6-.7-.6zM444.1 221.9l2.3 .6h-2.1z"/>
<path d="M444.3 222.5l2.7 .7-.6-.7zM444.3 222.5l2.7 .7h-2.6z"/>
<path d="M444.4 223.2l3.3 .6-.7-.6zM444.4 223.2l3.3 .6h-3.2z"/>
</g>
<g fill="none" stroke="#000" stroke-width=".36">
<path d="M433.9 223.8h-3.2l8.5-8.5 8.5 8.5h-3.2"/>
<circle cx="439.2" cy="223.8" r="5.3"/>
</g>
<path d="M433.9 223.8h10.6" fill="none" stroke="#000" stroke-width=".27"/>
<!-- layer: A-ANNO SYMB -->
<g fill="none" stroke="#000" stroke-width=".27">
<path d="M204.5 50.8h8.2M206.3 49v5.6M208.1 49l-3.6 3.6M223.9 50.8h8.2M230.3 49v5.6M231.5 55.8h10.8M232.1 49l-3.6 3.6M238.7 54l3.6 3.6M240.5 54v8.2M231.5 79.8h10.8M238.7 78l3.6 3.6M240.5 73.4v8.2"/>
<path d="M349.8 184.7l55.4 70M355.5 194.8l5 .6M387.1 218.4l-.7 5.1M336.4 224.3l59.7 .8M368.9 223l-3.6 3.5M376.8 226.4l-.7 5M386.7 221l-43.2 33.3M397.9 223.4l-3.7 3.5M402.6 254.4l5.1 .6M197.7 333.8l5.5 10.9M198.5 335.4a63.4 63.4 0 0 0-13.1 9M199.3 333l-1.6 4.9"/>
<path d="M225.5 330.5h41.5M263.4 328.7l3.6 3.6M265.2 328.7v16M178 352.2a63.4 63.4 0 0 0-8.3 13.5M265.2 356.3v16M168.1 365l11.1 5M168.8 363.4l1.8 4.7M180.3 371.7v12M256.3 371.7v12M257.5 370.5h9.5M263.4 368.7l3.6 3.6M178.5 381.9h34"/>
<path d="M182.1 380.1l-3.6 3.6M224 381.9h34.1M258.1 380.1l-3.6 3.6"/>
</g>
<g fill="#fff" stroke="#fff" stroke-width=".27">
<path d="M214.1 48.6v4.4l8.3-4.4zM214.1 53l8.3-4.4v4.4z"/>
<path d="M238.3 63.7v8.3h4.4zM238.3 63.7h4.4v8.3z"/>
<path d="M182.6 343.8l-5.4 5.7 3.2 3zM182.6 343.8l3.2 3-5.4 5.7z"/>
<path d="M213.9 379.7v4.4l8.7-4.4zM213.9 384.1l8.7-4.4v4.4z"/>
<path d="M339.3 175.1l11.4 7-7.8-9.8zM339.3 175.1l11.4 7-3.6 2.9z"/>
<path d="M263 346.1v8.8h4.4zM263 346.1h4.4v8.8z"/>
<path d="M322.3 221.9v4.6l12.7-4.5zM322.3 226.5l12.7-4.5-.1 4.6z"/>
<path d="M333.2 259.3l2.8 3.7 5-9.7zM341 253.3l2.8 3.7-7.8 6z"/>
</g>
<text font-size="13.4" x="540" y="389.8">A704</text>
<text font-size="5.2" x="196.2" y="400">VISTA FRONTALE</text>
<g font-size="5">
<text x="213.9" y="52.6">120</text>
<text x="242.3" y="72.2" transform="rotate(-90 242.3 72.2)">120</text>
<text x="339.8" y="174.9" transform="rotate(52 339.8 174.9)">Ø380</text>
<text x="543.6" y="184.6">LAMPADA</text>
<text x="549.2" y="190.7">FOTO</text>
<text x="322.4" y="225.9" transform="rotate(1 322.4 225.9)">Ø145</text>
<text x="335.8" y="262.4" transform="rotate(-38 335.8 262.4)">Ø65</text>
<text x="180.2" y="352.1" transform="rotate(-46 180.2 352.1)">39°</text>
<text x="267" y="354.6" transform="rotate(-90 267 354.6)">200</text>
<text x="214.1" y="383.6">380</text>
</g>
<g font-size="4.1">
<text x="434.4" y="222.9">A705</text>
<text x="437.8" y="227.6">A</text>
</g>
<text font-size="3.5" x="367.5" y="294.1">VISTA DALL'ALTO</text>
<g font-size="2.5">
<text x="50.8" y="8.8">1</text>
<text x="105.5" y="8.8">2</text>
<text x="155.5" y="8.8">3</text>
<text x="205.5" y="8.8">4</text>
<text x="255.5" y="8.8">5</text>
<text x="305.5" y="8.8">6</text>
<text x="355.5" y="8.8">7</text>
<text x="405.5" y="8.8">8</text>
<text x="455.5" y="8.8">9</text>
<text x="504.8" y="9.4">10</text>
<text x="554.9" y="9.4">11</text>
<text x="22.4" y="33.7">A</text>
<text x="582.3" y="36.9">A</text>
<text x="22.4" y="85.9">B</text>
<text x="582.3" y="85.9">B</text>
<text x="22.4" y="135.9">C</text>
<text x="582.2" y="135.9">C</text>
<text x="531.9" y="152.9">POLITECNICO DI MILANO</text>
<text x="532" y="155.9">SCUOLA DEL DESIGN</text>
<text x="532" y="158.9">C.L. DESIGN DEGLI INTERNI</text>
<text x="532.1" y="162.8">PROGETTO:</text>
<text x="22.4" y="185.9">D</text>
<text x="582.2" y="185.9">D</text>
<text x="532.1" y="212.7">CORSO:</text>
<text x="542.5" y="214.7">STRUMENTI E METODI</text>
<text x="546.2" y="217.7">DEL PROGETTO</text>
<text x="532.1" y="229.4">DOCENTE:</text>
<text x="22.4" y="235.9">E</text>
<text x="545" y="235.9">MARCO FERRARA</text>
<text x="582.3" y="235.9">E</text>
<text x="532.1" y="246.1">STUDENTI:</text>
<text x="545.1" y="255.5">ANDREA MONDINI</text>
<text x="532.1" y="262.7">OGGETTO:</text>
<text x="549.8" y="268.9">401.928.51</text>
<text x="532.1" y="279.4">NOTE:</text>
<text x="22.5" y="285.9">F</text>
<text x="555.5" y="285.9">-</text>
<text x="582.4" y="285.9">F</text>
<text x="532.1" y="296.1">NOME FILE:</text>
<text x="542.3" y="302">FOTO_401-928-51.dwg</text>
<text x="531.9" y="313.4">VERS</text>
<text x="571.6" y="313.4">DATA</text>
<text x="22.3" y="335.9">G</text>
<text x="582.2" y="335.9">G</text>
<text x="532.1" y="353.4">B</text>
<text x="532.1" y="348.4">C</text>
<text x="565.7" y="353.4">04/07/2017</text>
<text x="565.7" y="348.4">09/05/2017</text>
<text x="532.1" y="358.4">A</text>
<text x="565.7" y="358.4">16/07/2017</text>
<text x="532.1" y="362.9">TAVOLA NO.:</text>
<text x="568.3" y="362.9">2 DI</text>
<text x="575.4" y="362.9">3</text>
<text x="22.2" y="386">H</text>
<text x="582.1" y="386">H</text>
<text x="532.1" y="405.4">DATA:</text>
<text x="542.1" y="405.3">16/07/2017</text>
<text x="557" y="405.4">SCALA:</text>
<text x="573" y="405.3">1:5</text>
<text x="19.6" y="410.3" transform="rotate(-90 19.6 410.3)">DIRECTORY: D:\USERS\ANDRE HARDDISK\DOCUMENTS\GITHUB\VV-D_2_CUCINA\FOTO_401-928-51.DWG | PLOTTED ON: 16/07/2017 11:26:41 | BY USER: ANDRE</text>
<text x="49" y="413.4">1</text>
<text x="105.5" y="413.4">2</text>
<text x="155.5" y="413.4">3</text>
<text x="205.5" y="413.4">4</text>
<text x="255.5" y="413.4">5</text>
<text x="305.5" y="413.4">6</text>
<text x="355.5" y="413.4">7</text>
<text x="405.5" y="413.4">8</text>
<text x="455.5" y="413.4">9</text>
<text x="504.8" y="413.4">10</text>
<text x="531.7" y="412.6">0</text>
<text x="532" y="408.3">REV:</text>
<text x="541.7" y="412.6">5cm</text>
<text x="542.1" y="408.3">A</text>
<text x="556.7" y="412.6">12.5cm</text>
<text x="557" y="408.3">FORMATO:</text>
<text x="573.4" y="408.3">A2</text>
<text x="574.6" y="412.6">25cm</text>
</g>
<g font-size="1.3">
<text x="390.9" y="416.2">0</text>
<text x="395.9" y="416.2">0.5m</text>
<text x="403.4" y="416.2">1.25m</text>
<text x="412.6" y="416.2">2.5m</text>
</g>
</svg>
